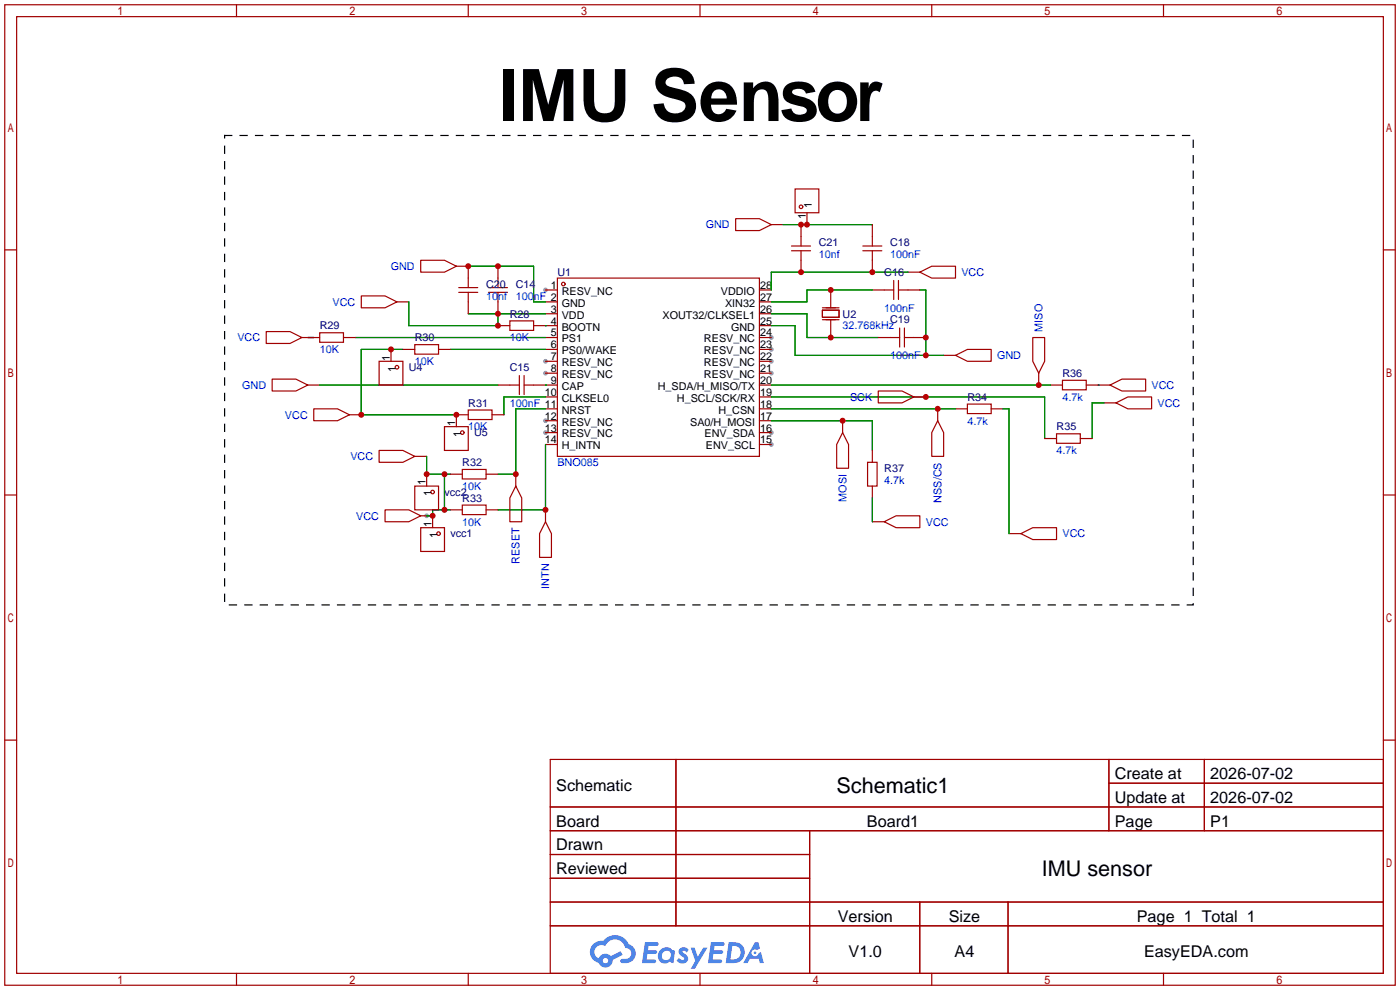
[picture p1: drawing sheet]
<svg xmlns="http://www.w3.org/2000/svg" width="299mm" height="212mm" viewBox="0 0 299 212" stroke-linecap="round" stroke-linejoin="round" font-family="sans-serif">
<g fill="#999">
<circle cx="164.8" cy="72.1" r=".51"/>
<circle cx="164.8" cy="74.7" r=".51"/>
<circle cx="164.8" cy="77.2" r=".51"/>
<circle cx="164.8" cy="79.8" r=".51"/>
<circle cx="164.8" cy="92.5" r=".51"/>
<circle cx="164.8" cy="95" r=".51"/>
<circle cx="116.6" cy="92.5" r=".51"/>
<circle cx="116.6" cy="89.9" r=".51"/>
<circle cx="116.6" cy="79.8" r=".51"/>
<circle cx="116.6" cy="77.2" r=".51"/>
<circle cx="116.6" cy="62" r=".51"/>
<circle cx="91.2" cy="110.2" r=".51"/>
</g>
<g fill="none" stroke="#a10000" stroke-width=".25">
<path d="M1 1h297.2v209.6h-297.2zM3.6 3.6h292.1v204.4h-292.1zM50.5 1v2.6M100.1 1v2.6M149.6 1v2.6M199.1 1v2.6M248.7 1v2.6M1 53.4h2.6M295.7 53.4h2.5M1 105.8h2.6M295.7 105.8h2.5M1 158.2h2.6"/>
<path d="M295.7 158.2h2.5M117.6 162.3h178.1v45.7h-178.1zM117.6 172.5h178.1M117.6 177.5h178.1M144.5 162.3v35.6M173 177.5v30.5M237 162.3v15.2M237 167.4h58.7M257.4 162.3v15.2M117.6 182.6h55.4M117.6 192.8h178.1M117.6 187.7h55.4"/>
<path d="M117.6 197.9h178.1M196.6 192.8v15.2M215.4 192.8v15.2M50.5 208v2.6M100.1 208v2.6M149.6 208v2.6M199.1 208v2.6M248.7 208v2.6"/>
</g>
<g fill="#5487ff">
<path d="M145.3 202.7a1.3 1.3 0 0 1 1.9 .3l-.4 .6a.54 .54 0 0 0-.9-.2l.1 .2a1.34 1.34 0 0 1 .9 1.8 1.47 1.47 0 0 1-2.3-.1l.5-.6 .8 .5a.31 .31 0 0 0 .4-.3 .31 .31 0 0 0-.3-.4 1.12 1.12 0 0 1-.7-1.8z"/>
<path d="M147.6 202.5h.9l.6 2 1.2-2h.9l-2.7 4.6h-.9l1-1.7z"/>
<path d="M137.8 201.4h1.7a1.31 1.31 0 0 1 1.2 .2 .4 .4 0 0 1-.3 .5l-1.8 .1-.1 .9h1.6a.4 .4 0 0 1 .4 .4 .4 .4 0 0 1-.5 .4h-1.6l-.2 1.2h1.4a.46 .46 0 0 1 .5 0 .46 .46 0 0 1 .1 .5l-.4 .2h-2.6z"/>
<path d="M151.9 201.4h1.7a1.32 1.32 0 0 1 1.2 .2 .39 .39 0 0 1-.3 .5l-1.8 .1-.1 .9h1.6a.4 .4 0 0 1 .4 .4 .4 .4 0 0 1-.4 .4h-1.7l-.2 1.2h1.4a.46 .46 0 0 1 .5 0 .46 .46 0 0 1 .1 .5l-.4 .2h-2.6z"/>
<path d="M161.3 201.4h.8l.3 1.3-.6 .4a.75 .75 0 0 0-1.1 .3 .75 .75 0 0 0 .5 1 .75 .75 0 0 0 .9-.7l.5-.2 .6 2.3h-.8l-.3-.9h-1.8l-.5 .9h-1z"/>
<path d="M155.7 201.4l-.6 4.4h1.5a2.27 2.27 0 0 0 2.6-2.2 2.27 2.27 0 0 0-2.7-2.2zM156.5 202.1a1.5 1.5 0 0 1 1.8 1.6 1.5 1.5 0 0 1-1.9 1.4h-.3z"/>
<path d="M141.2 203a1.6 1.6 0 0 0-.3 2.3 1.6 1.6 0 0 0 2.3 .2l.7 .3 .3-2.4-.1-.3-.5-.1a1.58 1.58 0 0 0-2.4 0zM141.8 203.5a.98 .98 0 0 1 1.6 .4 .98 .98 0 0 1-1.1 1.3 .94 .94 0 0 1-.9-.7 .94 .94 0 0 1 .4-1z"/>
<path d="M126.8 201.8a2.37 2.37 0 0 0 1.1 4 1.54 1.54 0 0 0 1.8 1 1.54 1.54 0 0 0 1.2-1.6l2.2-1.1-.5-.8-2 1a1.57 1.57 0 0 0-2.7 .5 1.5 1.5 0 0 1-.7-2.1 1.5 1.5 0 0 1 2.2-.5 2.23 2.23 0 0 1 2.3-1.4 2.23 2.23 0 0 1 2 1.8 1.16 1.16 0 0 1 1.2 1.1 1.16 1.16 0 0 1-1.1 1.2h-.7a.47 .47 0 0 0-.5 .4 .47 .47 0 0 0 .4 .5 2.17 2.17 0 0 0 2.5-.9 2.17 2.17 0 0 0-.3-2.7l-.8-.4a3.2 3.2 0 0 0-5.5-.7l-1.1 .1zM128.8 205.3a.6 .6 0 0 1 1.2 0 .6 .6 0 0 1-1.2 0z"/>
<circle cx="161.4" cy="203.6" r=".28"/>
</g>
<g fill="none" stroke="#a10000" stroke-width=".25">
<path d="M89.9 55.6h5.1l2.5 1.3-2.5 1.3h-5.1zM97.5 56.9h2.6v4.6M106.4 56.9v4.6M119.1 59.4h43.2v38.1h-43.2zM157.2 46.7h5.1l2.5 1.3-2.5 1.3h-5.1zM164.8 48h2.6M169.2 52.6h4M169.2 53.6h4M169.9 40.4h5.1v5.1h-5.1zM171.2 48v4.6M171.2 53.6v4.6M172.5 45.5v2.5"/>
<path d="M184.4 52.6h4.1M184.4 53.6h4.1M186.4 48v4.6M186.4 53.6v4.6M191 59.9v4.1M192 59.9v4.1M194.1 58.2h2.5M196.6 58.2l2.5-1.3h5.1v2.5h-5.1zM56.9 70.9h5.1l2.5 1.2-2.5 1.3h-5.1zM64.5 72.1h3.8M68.3 71.1h5.1v2.1h-5.1zM73.4 72.1h2.5"/>
<path d="M77.2 63.2h5.1l2.5 1.3-2.5 1.3h-5.1zM81 77.2h5.1v5.1h-5.1zM83.6 74.7v2.5M84.8 64.5h2.6M86.1 74.7h2.5M88.6 73.7h5.1v2h-5.1zM93.7 74.7h2.6M98 61.5h4.1M98 62.5h4.1M100.1 62.5v4.6M104.4 61.5h4.1M104.4 62.5h4.1"/>
<path d="M106.4 69.6h2.6M106.4 62.5v4.6M109 68.6h5v2h-5zM114 69.6h5.1M116.6 62h2.5M116.6 64.5h2.5M116.6 67.1h2.5M116.6 72.1h2.5M116.6 74.7h2.5M116.6 77.2h2.5M116.6 79.8h2.5M162.3 62h2.5"/>
<path d="M162.3 64.5h2.5M162.3 67.1h2.5M162.3 69.6h2.5M162.3 72.1h2.5M162.3 74.7h2.5M162.3 77.2h2.5M162.3 79.8h2.5M175.8 66.3h3.5v1.5h-3.5zM175.8 68.3h3.5M175.8 65.8h3.5M177.5 62v3.8M177.5 68.3v3.8"/>
<path d="M186.4 62h4.6M187.7 72.1h4.6M192 62h4.6M192.3 70.1v4.1M193.3 72.1h4.6M193.3 70.1v4.1M201.7 75.9h2.5M204.2 75.9l2.6-1.2h5v2.5h-5zM220.7 72.1h2.6v5.1l-1.3 2.6-1.3-2.6zM222 79.8v2.5M58.2 81h5l2.6 1.3-2.6 1.3h-5zM65.8 82.3h2.5"/>
<path d="M67.1 87.4h5l2.6 1.2-2.6 1.3h-5zM74.7 88.6h2.5M81 96.3h5.1l2.5 1.2-2.5 1.3h-5.1zM88.6 97.5h2.6M95 91.2h5.1v5.1h-5.1zM100.1 87.6h5.1v2.1h-5.1zM100.1 88.6h-2.6v2.6M105.2 88.6h2.5M106.4 82.3h4.6M111 80.3v4M112 82.3h7.1M112 80.3v4"/>
<path d="M116.6 84.8h2.5M116.6 87.4h2.5M116.6 89.9h2.5M116.6 92.5h2.5M116.6 95h2.5M162.3 82.3h2.5M162.3 84.8h2.5M162.3 87.4h2.5M162.3 89.9h2.5M162.3 92.5h2.5M162.3 95h2.5M180.1 92.5l1.3 2.5v5.1h-2.6v-5.1z"/>
<path d="M180.1 89.9v2.6M185.4 98.8h2.1v5.1h-2.1zM186.4 96.3v2.5M187.7 83.6h5.1l2.5 1.2-2.5 1.3h-5.1zM195.3 84.8h2.6M200.4 89.9l1.3 2.6v5h-2.6v-5zM200.4 87.4v2.5M204.2 87.4h2.6M206.8 86.4h5v2h-5zM211.8 87.4h2.6M223.3 93.7h2.5M224.5 82.3h2.6"/>
<path d="M225.8 92.7h5.1v2h-5.1zM227.1 81.3h5.1v2h-5.1zM230.9 93.7h2.5M232.2 82.3h5M236 86.1h2.5M237.2 82.3l2.6-1.3h5.1v2.6h-5.1zM238.5 86.1l2.5-1.3h5.1v2.6h-5.1zM82.3 109h5.1l2.5 1.2-2.5 1.3h-5.1zM88.6 103.9h5.1v5.1h-5.1zM89.9 112.8h5.1v5.1h-5.1zM89.9 110.2h2.6v2.6M91.2 101.3v2.6"/>
<path d="M96.3 101.3h2.5M96.3 109h2.5M98.8 100.3h5.1v2.1h-5.1zM98.8 107.9h5.1v2.1h-5.1zM103.9 101.3h2.5M103.9 109h2.5M110.2 103.9l1.3 2.5v5.1h-2.5v-5.1zM110.2 101.3v2.6M116.6 111.5l1.3 2.5v5.1h-2.6v-5.1zM116.6 109v2.5M186.4 111.5h2.6M186.4 103.9v2.5"/>
<path d="M189 111.5l2.5-1.3h5.1v2.6h-5.1zM215.6 114h2.6M218.2 114l2.5-1.2h5.1v2.5h-5.1z"/>
<circle cx="171.2" cy="44.2" r=".38"/>
<circle cx="84.8" cy="78.5" r=".38"/>
<circle cx="120.4" cy="60.7" r=".38"/>
<circle cx="98.8" cy="92.5" r=".38"/>
<circle cx="92.5" cy="105.2" r=".38"/>
<circle cx="93.7" cy="114" r=".38"/>
</g>
<g fill="none" stroke="#008700" stroke-width=".25">
<path d="M100.1 56.9h13.9v7.6h2.6M167.4 48h19M194.1 58.2h-29.3v3.8M65.8 72.1h1.3M75.9 72.1h40.7M86.1 74.7h-8.9v13.9h20.3M87.4 64.5v5.1h19v-2.5M96.3 74.7h20.3M100.1 67.1h16.5M116.6 69.6h.1M164.8 69.6h5.1v6.3h31.8M164.8 67.1h7.7v5h15.2"/>
<path d="M186.4 62h-13.9v2.5h-7.7M196.6 62h1.3v13.9M68.3 82.3h38.1M91.2 97.5v3.8h5.1M116.6 82.3h.1M116.6 84.8h-8.9v3.8M116.6 87.4h-6.4v13.9h-3.8M116.6 95v14h-10.2M164.8 84.8h58.5v8.9M164.8 82.3h59.7M164.8 89.9h21.6v6.4M164.8 87.4h39.4"/>
<path d="M214.4 87.4h1.2v26.6M234.7 82.3h.1M236 86.1h-2.6v7.6M95 101.3v7.7M96.3 109h-3.8v1.2h-1.3M186.4 106.4v5.1"/>
</g>
<path d="M48 29h207v100.3h-207z" fill="none" stroke="#000" stroke-width=".25" stroke-dasharray="1.5 1.8"/>
<g fill="#c00">
<circle cx="106.4" cy="56.9" r=".63"/>
<circle cx="100.1" cy="56.9" r=".63"/>
<circle cx="197.9" cy="75.9" r=".63"/>
<circle cx="197.9" cy="72.1" r=".63"/>
<circle cx="106.4" cy="67.1" r=".63"/>
<circle cx="106.4" cy="69.6" r=".63"/>
<circle cx="171.2" cy="58.2" r=".63"/>
<circle cx="186.4" cy="58.2" r=".63"/>
<circle cx="83.6" cy="74.7" r=".63"/>
<circle cx="77.2" cy="88.6" r=".63"/>
<circle cx="97.5" cy="88.6" r=".63"/>
<circle cx="197.9" cy="84.8" r=".63"/>
<circle cx="171.2" cy="48" r=".63"/>
<circle cx="172.5" cy="48" r=".63"/>
<circle cx="180.1" cy="89.9" r=".63"/>
<circle cx="110.2" cy="101.3" r=".63"/>
<circle cx="116.6" cy="109" r=".63"/>
<circle cx="177.5" cy="72.1" r=".63"/>
<circle cx="91.2" cy="101.3" r=".63"/>
<circle cx="95" cy="101.3" r=".63"/>
<circle cx="95" cy="109" r=".63"/>
<circle cx="92.5" cy="110.2" r=".63"/>
<circle cx="200.4" cy="87.4" r=".63"/>
<circle cx="177.5" cy="62" r=".63"/>
<circle cx="222" cy="82.3" r=".63"/>
</g>
<text font-size="15.5" x="106.4" y="25.9">IMU Sensor</text>
<g font-size="4.6">
<text x="178.8" y="169.4">Schematic1</text>
<text x="222.7" y="187.2">IMU sensor</text>
</g>
<g font-size="3.5">
<text x="238.3" y="166.5">Create at</text>
<text x="258.7" y="166.5">2026-07-02</text>
<text x="118.9" y="169.1">Schematic</text>
<text x="238.3" y="171.6">Update at</text>
<text x="258.7" y="171.6">2026-07-02</text>
<text x="118.9" y="176.7">Board</text>
<text x="185.3" y="176.7">Board1</text>
<text x="238.3" y="176.7">Page</text>
<text x="258.7" y="176.7">P1</text>
<text x="118.9" y="181.8">Drawn</text>
<text x="118.9" y="186.8">Reviewed</text>
<text x="179.1" y="197">Version</text>
<text x="202.8" y="197">Size</text>
<text x="243" y="197">Page 1 Total 1</text>
<text x="181.4" y="204.6">V1.0</text>
<text x="204" y="204.6">A4</text>
<text x="244.5" y="204.6">EasyEDA.com</text>
</g>
<g font-size="2.3">
<text x="172.2" y="46.9" transform="rotate(-90 172.2 46.9)">1</text>
<text x="173.5" y="44.5" transform="rotate(-90 173.5 44.5)">1</text>
<text x="117.7" y="61.7">1</text>
<text x="120.1" y="65.6">GND</text>
<text x="120.1" y="63">RESV_NC</text>
<text x="154.1" y="63">VDDIO</text>
<text x="155" y="65.6">XIN32</text>
<text x="162.4" y="61.7">28</text>
<text x="162.4" y="64.3">27</text>
<text x="117.7" y="71.9">5</text>
<text x="117.7" y="69.4">4</text>
<text x="117.7" y="66.8">3</text>
<text x="120.1" y="70.6">BOOTN</text>
<text x="120.1" y="68.1">VDD</text>
<text x="141.6" y="68.1">XOUT32/CLKSEL1</text>
<text x="156.2" y="70.6">GND</text>
<text x="162.4" y="66.8">26</text>
<text x="162.4" y="69.4">25</text>
<text x="162.4" y="71.9">24</text>
<text x="83.3" y="77.1" transform="rotate(-90 83.3 77.1)">1</text>
<text x="117.7" y="77">7</text>
<text x="117.7" y="74.4">6</text>
<text x="120.1" y="75.7">PS0/WAKE</text>
<text x="120.1" y="73.2">PS1</text>
<text x="150.5" y="73.2">RESV_NC</text>
<text x="150.5" y="75.7">RESV_NC</text>
<text x="162.4" y="74.4">23</text>
<text x="162.4" y="77">22</text>
<text x="84.6" y="79.4" transform="rotate(-90 84.6 79.4)">1</text>
<text x="117.7" y="82.1">9</text>
<text x="117.7" y="79.5">8</text>
<text x="120.1" y="83.3">CAP</text>
<text x="120.1" y="80.8">RESV_NC</text>
<text x="120.1" y="78.3">RESV_NC</text>
<text x="140.6" y="83.3">H_SDA/H_MISO/TX</text>
<text x="150.5" y="78.3">RESV_NC</text>
<text x="150.5" y="80.8">RESV_NC</text>
<text x="162.4" y="79.5">21</text>
<text x="162.4" y="82.1">20</text>
<text x="116.4" y="89.7">12</text>
<text x="116.4" y="84.6">10</text>
<text x="120.1" y="88.4">NRST</text>
<text x="120.1" y="85.9">CLKSEL0</text>
<text x="144.7" y="85.9">H_SCL/SCK/RX</text>
<text x="153.5" y="88.4">H_CSN</text>
<text x="162.4" y="84.6">19</text>
<text x="162.4" y="87.1">18</text>
<text x="162.4" y="89.7">17</text>
<text x="97.3" y="91.1" transform="rotate(-90 97.3 91.1)">1</text>
<text x="98.6" y="93.4" transform="rotate(-90 98.6 93.4)">1</text>
<text x="116.4" y="94.8">14</text>
<text x="116.4" y="92.2">13</text>
<text x="120.1" y="93.5">RESV_NC</text>
<text x="120.1" y="91">RESV_NC</text>
<text x="147.5" y="91">SA0/H_MOSI</text>
<text x="150.6" y="93.5">ENV_SDA</text>
<text x="162.4" y="92.2">16</text>
<text x="162.4" y="94.8">15</text>
<text x="120.1" y="96">H_INTN</text>
<text x="150.8" y="96">ENV_SCL</text>
<text x="91" y="103.8" transform="rotate(-90 91 103.8)">1</text>
<text x="92.2" y="106.1" transform="rotate(-90 92.2 106.1)">1</text>
<text x="92.2" y="112.6" transform="rotate(-90 92.2 112.6)">1</text>
<text x="93.5" y="115" transform="rotate(-90 93.5 115)">1</text>
</g>
<g font-size="2.3" fill="#00f">
<text x="150.8" y="48.8">GND</text>
<text x="83.5" y="57.7">GND</text>
<text x="175" y="55.2">10nf</text>
<text x="190.2" y="55.2">100nF</text>
<text x="205.5" y="59">VCC</text>
<text x="71.1" y="65.3">VCC</text>
<text x="103.9" y="64.1">10nf</text>
<text x="110.2" y="64.1">100nF 2</text>
<text x="180.1" y="70.4">32.768kHz</text>
<text x="189" y="66.6">100nF</text>
<text x="222.8" y="70.9" transform="rotate(-90 222.8 70.9)">MISO</text>
<text x="50.8" y="72.9">VCC</text>
<text x="68.3" y="75.5">10K</text>
<text x="109" y="72.9">10K</text>
<text x="190.2" y="76.8">100nF</text>
<text x="213.1" y="76.8">GND</text>
<text x="51.8" y="83.1">GND</text>
<text x="88.6" y="78">10K</text>
<text x="246.1" y="83.1">VCC</text>
<text x="60.9" y="89.5">VCC</text>
<text x="109" y="86.9">100nF 11</text>
<text x="181.7" y="85.6">SCK</text>
<text x="227.1" y="85.6">4.7k</text>
<text x="247.4" y="86.9">VCC</text>
<text x="100.1" y="92">10K</text>
<text x="206.8" y="90.7">4.7k</text>
<text x="74.9" y="98.3">VCC</text>
<text x="119.1" y="99.6">BNO085</text>
<text x="225.8" y="97.1">4.7k</text>
<text x="98.8" y="104.7">10K</text>
<text x="180.9" y="107.2" transform="rotate(-90 180.9 107.2)">MOSI</text>
<text x="189" y="103.4">4.7k</text>
<text x="201.2" y="107.4" transform="rotate(-90 201.2 107.4)">NSS/CS</text>
<text x="76.2" y="111">VCC</text>
<text x="98.8" y="112.3">10K</text>
<text x="197.9" y="112.3">VCC</text>
<text x="227.1" y="114.9">VCC</text>
<text x="111" y="120.5" transform="rotate(-90 111 120.5)">RESET</text>
<text x="117.4" y="125.8" transform="rotate(-90 117.4 125.8)">INTN</text>
</g>
<g font-size="2.3" fill="#000080">
<text x="175" y="52.6">C21</text>
<text x="190.2" y="52.6">C18</text>
<text x="119.1" y="59">U1</text>
<text x="189" y="59">C16</text>
<text x="103.9" y="61.5">C20</text>
<text x="110.2" y="61.5">C14</text>
<text x="68.3" y="70.4">R29</text>
<text x="109" y="67.9">R28</text>
<text x="180.1" y="67.9">U2</text>
<text x="190.2" y="69.1">C19</text>
<text x="88.6" y="72.9">R30</text>
<text x="87.4" y="79.3">U4</text>
<text x="109" y="79.3">C15</text>
<text x="227.1" y="80.6">R36</text>
<text x="100.1" y="86.9">R31</text>
<text x="206.8" y="85.6">R34</text>
<text x="101.3" y="93.3">U5</text>
<text x="225.8" y="92">R35</text>
<text x="98.8" y="99.6">R32</text>
<text x="189" y="100.9">R37</text>
<text x="95" y="106">vcc2</text>
<text x="98.8" y="107.2">R33</text>
<text x="96.3" y="114.9">vcc1</text>
</g>
</svg>
